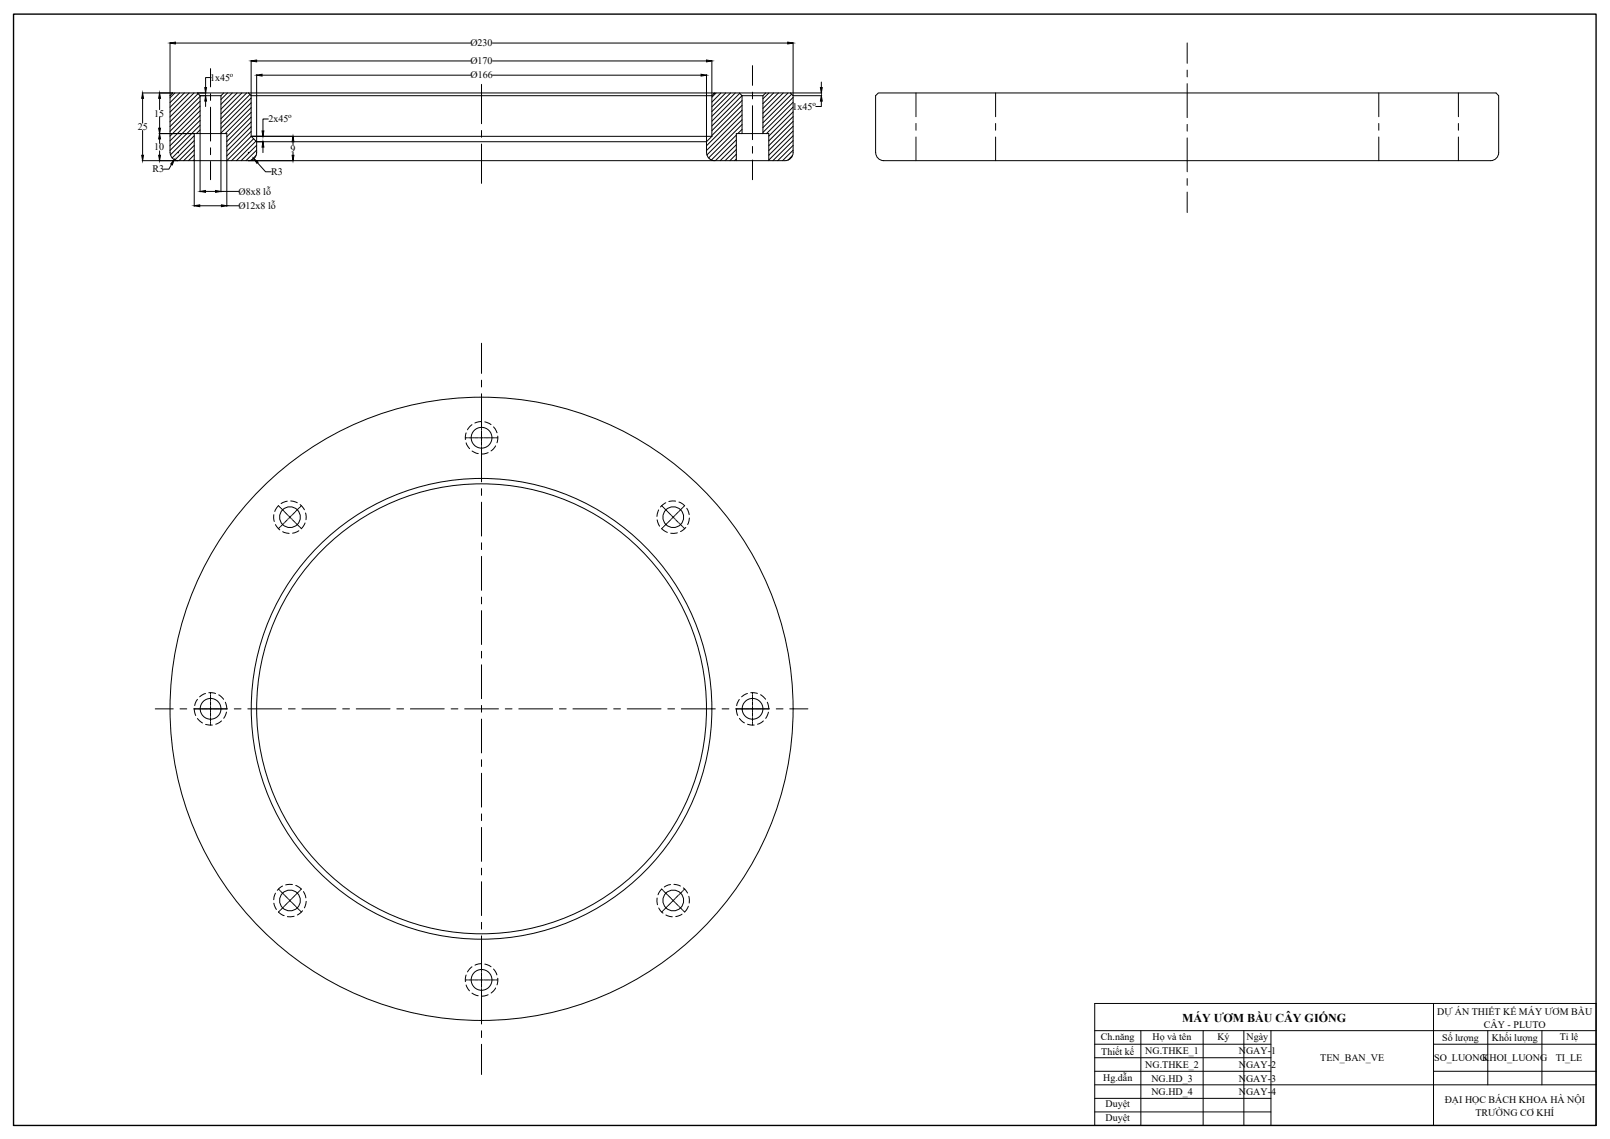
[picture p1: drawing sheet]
<svg xmlns="http://www.w3.org/2000/svg" width="594mm" height="420mm" viewBox="0 0 594 420" stroke-linecap="round" stroke-linejoin="round" font-family="sans-serif">
<!-- layer: gach vat lieu -->
<g fill="none" stroke="#000" stroke-width=".37">
<path d="M64.5 34.3l-1.8 1.8M66.3 34.3l-3.6 3.5M68 34.3l-5.3 5.3M69.8 34.3l-7.1 7.1M71.6 34.3l-8.9 8.8M73.1 34.5l-10.4 10.4M73.8 35.6l-11.1 11.1M73.8 37.3l-11.1 11.1M73.8 39.1l-11.1 11.1M83.9 34.3l-2.4 2.4M85.7 34.3l-4.2 4.2M87.5 34.3l-6 6"/>
<path d="M89.2 34.3l-7.7 7.7M91 34.3l-9.5 9.5M92.2 34.8l-10.7 10.8M92.7 36.2l-11.2 11.1M92.7 37.9l-11.2 11.2M92.7 39.7l-9.6 9.6M264.2 34.3l-1.5 1.6M266 34.3l-3.3 3.3M267.8 34.3l-5.1 5.1M269.6 34.3l-6.9 6.8M271.3 34.3l-8.6 8.6M273 34.4l-10.3 10.3"/>
<path d="M273.8 35.3l-11.1 11.2M273.8 37.1l-11.1 11.1M273.8 38.9l-11.1 11.1M283.7 34.3l-2.2 2.1M285.5 34.3l-4 3.9M287.2 34.3l-5.7 5.7M289 34.3l-7.5 7.5M290.8 34.3l-9.3 9.2M292.1 34.8l-10.6 10.5M292.7 35.9l-11.2 11.2M292.7 37.7l-11.2 11.2M292.7 39.5l-9.9 9.8"/>
<path d="M71.7 50.1l-8.2 8.2M71.7 51.9l-7.2 7.1M71.7 53.6l-5.7 5.7M71.7 55.4l-3.9 3.9M71.7 57.2l-2.1 2.1M71.7 58.9l-.4 .4M73.8 40.9l-11.1 11.1M73.8 42.6l-11.1 11.2M73.8 44.4l-11.1 11.1M73.8 46.2l-10.9 11M73.8 47.9l-1.3 1.4M92.7 41.4l-9 9.1"/>
<path d="M92.7 43.2l-9 9M92.7 45l-9 9M92.7 46.8l-9 9M92.7 48.5l-9 9M92.7 50.3l-9 9M93.6 51.2l-8.1 8.1M94.4 52.1l-7.2 7.2M94.5 57.3l-1.8 1.8M94.7 53.6l-5.7 5.7M94.7 55.4l-3.9 3.9M271.7 49.8l-9.2 9.3M271.7 51.6l-7.7 7.7"/>
<path d="M271.7 53.4l-5.9 5.9M271.7 55.2l-4.2 4.1M271.7 56.9l-2.4 2.4M271.7 58.7l-.6 .6M273.8 40.6l-13.1 13.2M273.8 42.4l-13.1 13.1M273.8 44.2l-13 13M273.8 45.9l-12.3 12.4M273.8 47.7l-1.6 1.6M292.4 57.4l-1.7 1.7M292.7 41.3l-9 8.9M292.7 43l-9 9"/>
<path d="M292.7 44.8l-9 9M292.7 46.6l-9 8.9M292.7 48.3l-9 9M292.7 50.1l-9 9M292.7 51.9l-7.5 7.4M292.7 53.6l-5.7 5.7M292.7 55.4l-3.9 3.9"/>
</g>
<!-- layer: net dam -->
<g fill="none" stroke="#000" stroke-width=".37">
<path d="M72.9 34.3h9.6M73.8 35.3l-.9-1h-9.2l-1 1v21M73.8 35.3v14M73.8 35.3h7.7M81.5 35.3v14M91.7 34.3h172l-1 1M91.7 34.3h-9.2l-1 1M91.7 34.3l1 1M92.7 35.3v15M92.7 35.3h170M262.7 35.3v15M263.7 34.3h9.1l1 1"/>
<path d="M272.8 34.3h9.7M273.8 35.3h7.7M273.8 35.3v14M281.5 35.3l1-1h9.1l1.1 1v21a2.98 2.98 0 0 1-3.1 3h-223.8a2.98 2.98 0 0 1-3-3M281.5 35.3v14M71.7 59.3v-10h12v10M92.7 50.3l2 2M92.7 50.3h170M94.7 52.3v4a2.98 2.98 0 0 1-3 3M94.7 52.3h166M260.7 52.3v4a2.98 2.98 0 0 0 3 3M262.7 50.3l-2 2"/>
<path d="M271.7 59.3v-10h12v10M323.1 56.3a2.98 2.98 0 0 0 3 3h223.9a2.98 2.98 0 0 0 3-3v-21l-1-1h-227.9l-1 1v21M403.9 370.2h185v45h-185zM529 370.2v45M403.9 380.2h185M403.9 385.2h65.1M403.9 390.2h65.1M403.9 395.2h65.1M421 380.2v35M443.9 380.2v35M459 380.2v35M469 380.2v35"/>
<path d="M529 385.2h59.9M529 395.2h59.9M549 380.2v20M569 380.2v20M403.9 400.2h185M403.9 405.2h65.1M403.9 410.2h65.1"/>
<circle cx="177.7" cy="161.5" r="3.8"/>
<circle cx="107" cy="190.8" r="3.8"/>
<circle cx="248.4" cy="190.8" r="3.8"/>
<circle cx="77.7" cy="261.5" r="3.8"/>
<circle cx="177.7" cy="261.5" r="115"/>
<circle cx="177.7" cy="261.5" r="85"/>
<circle cx="177.7" cy="261.5" r="83"/>
<circle cx="277.7" cy="261.5" r="3.8"/>
<circle cx="107" cy="332.2" r="3.8"/>
<circle cx="248.4" cy="332.2" r="3.8"/>
<circle cx="177.7" cy="361.5" r="3.8"/>
</g>
<!-- layer: duong tam -->
<g fill="none" stroke="#000" stroke-width=".37">
<path d="M438.1 15.8v7.6M77.7 25.3v6.7M77.7 34.5v2.5M77.7 39.5v12.5M177.7 31.1v14.5M277.7 24.2v7.3M277.7 34v2.5M277.7 39v12.5M338 34.3v8.8M367.4 34.3v8.8M438.1 25.9v2.5M438.1 30.9v12.5"/>
<path d="M508.8 34.3v8.8M538.1 34.3v8.8M77.7 54.5v2.6M77.7 59.6v6.7M177.7 48.1v2.5M177.7 53.1v14.5M277.7 54v2.5M277.7 59v7.3M338 45.6v2.4M338 50.5v8.8M367.4 45.6v2.4M367.4 50.5v8.8"/>
<path d="M438.1 45.9v2.5M438.1 50.9v12.5M508.8 45.6v2.4M508.8 50.5v8.8M538.1 45.6v2.4M538.1 50.5v8.8M438.1 65.9v2.5M438.1 70.9v7.5M177.7 126.6v11.2M177.7 140.3v2.4M177.7 145.2v12.9M177.7 158.4v.2"/>
<path d="M177.7 158.9v1.2M171.7 161.5h.6M172.6 161.5h.2M173.1 161.5h1.2M174.5 161.5h.3M175 161.5h1.3M176.6 161.5h.2M177 161.5h1.3M177.7 160.2v2.5M177.7 162.9v1.2M177.7 164.4v.2M177.7 164.9v12.9"/>
<path d="M178.6 161.5h.2M179.1 161.5h1.2M180.6 161.5h.2M181.1 161.5h1.2M182.5 161.5h.3M183 161.5h.7M102.7 186.5l.5 .5M103.2 194.6l-.5 .4M103.3 187.2l.2 .1M103.5 194.2l-.2 .2M103.7 187.5l.9 .9M104.6 193.2l-.9 .9"/>
<path d="M104.8 188.6l.1 .2M104.9 192.8l-.1 .2M105.1 188.9l.9 .9M106 191.8l-.9 .9M106.2 190l.1 .2M106.3 191.4l-.1 .2M106.6 190.3l.8 .9M107.4 190.3l-.8 .9M107.6 191.4l.2 .2M107.8 190l-.2 .2M107.9 191.8l.9 .9M108.8 188.9l-.9 .9"/>
<path d="M109 192.8l.2 .2M109.2 188.6l-.2 .2M109.3 193.2l.9 .9M110.2 187.5l-.9 .9M110.4 194.2l.2 .2M110.6 187.2l-.2 .1M110.8 194.6l.4 .4M111.2 186.5l-.4 .5M177.7 180.3v2.5M177.7 185.3v12.4M244.1 186.5l.5 .5M244.6 194.6l-.5 .4"/>
<path d="M244.8 187.2l.1 .1M244.9 194.2l-.1 .2M245.1 187.5l.9 .9M246 193.2l-.9 .9M246.2 188.6l.2 .2M246.4 192.8l-.2 .2M246.5 188.9l.9 .9M247.4 191.8l-.9 .9M247.6 190l.2 .2M247.8 191.4l-.2 .2M247.9 190.3l.9 .9M248.8 190.3l-.9 .9"/>
<path d="M249 191.4l.2 .2M249.2 190l-.2 .2M249.3 191.8l.9 .9M250.2 188.9l-.9 .9M250.4 192.8l.2 .2M250.6 188.6l-.2 .2M250.8 193.2l.9 .9M251.7 187.5l-.9 .9M251.8 194.2l.2 .2M252 187.2l-.2 .1M252.2 194.6l.4 .4M252.6 186.5l-.4 .5"/>
<path d="M177.7 200.2v2.5M177.7 205.2v12.6M177.7 220.3v2.5M177.7 225.3v12.4M77.7 255.5v.6M77.7 256.4v.2M77.7 256.9v1.2M77.7 258.4v.2M77.7 258.9v1.2M177.7 240.2v2.5M177.7 245.2v12.5M277.7 255.5v.6"/>
<path d="M277.7 256.4v.2M277.7 256.9v1.2M277.7 258.4v.2M277.7 258.9v1.2M57.3 261.5h6.6M66.4 261.5h2.5M71.5 261.5h12.4M77.7 260.4v.2M77.7 260.9v1.2M77.7 262.4v.2M77.7 262.8v1.3M77.7 264.4v.2"/>
<path d="M77.7 264.9v1.2M77.7 266.4v.2M77.7 266.9v.6M86.4 261.5h2.5M91.4 261.5h12.5M106.4 261.5h2.5M111.4 261.5h12.6M126.4 261.5h2.5M131.4 261.5h12.5M146.4 261.5h2.5M151.4 261.5h12.5M166.5 261.5h2.5"/>
<path d="M171.4 261.5h12.5M177.7 260.2v2.5M177.7 265.3v12.4M186.4 261.5h2.5M191.4 261.5h12.5M206.4 261.5h2.5M211.4 261.5h12.5M226.4 261.5h2.5M231.4 261.5h12.5M246.4 261.5h2.5M251.4 261.5h12.5M266.4 261.5h2.5"/>
<path d="M271.4 261.5h12.5M277.7 260.4v.2M277.7 260.9v1.2M277.7 262.4v.2M277.7 262.8v1.3M277.7 264.4v.2M277.7 264.9v1.2M277.7 266.4v.2M277.7 266.9v.6M286.4 261.5h2.5M291.4 261.5h6.7M177.7 280.2v2.5"/>
<path d="M177.7 285.2v12.5M177.7 300.2v2.5M177.7 305.2v12.6M102.7 328l.5 .4M103.2 336l-.5 .4M103.3 328.6l.2 .2M103.5 335.7l-.2 .1M103.7 328.9l.9 .9M104.6 334.6l-.9 .9M104.8 330l.1 .2M104.9 334.2l-.1 .2M105.1 330.3l.9 .9"/>
<path d="M106 333.2l-.9 .9M106.2 331.4l.1 .2M106.3 332.8l-.1 .2M106.6 331.8l.8 .9M107.4 331.8l-.8 .9M107.6 332.8l.2 .2M107.8 331.4l-.2 .2M107.9 333.2l.9 .9M108.8 330.3l-.9 .9M109 334.2l.2 .2M109.2 330l-.2 .2M109.3 334.6l.9 .9"/>
<path d="M110.2 328.9l-.9 .9M110.4 335.7l.2 .1M110.6 328.6l-.2 .2M110.8 336l.4 .4M111.2 328l-.4 .4M177.7 320.3v2.4M177.7 325.2v12.5M244.1 328l.5 .4M244.6 336l-.5 .4M244.8 328.6l.1 .2M244.9 335.7l-.1 .1M245.1 328.9l.9 .9"/>
<path d="M246 334.6l-.9 .9M246.2 330l.2 .2M246.4 334.2l-.2 .2M246.5 330.3l.9 .9M247.4 333.2l-.9 .9M247.6 331.4l.2 .2M247.8 332.8l-.2 .2M247.9 331.8l.9 .9M248.8 331.8l-.9 .9M249 332.8l.2 .2M249.2 331.4l-.2 .2M249.3 333.2l.9 .9"/>
<path d="M250.2 330.3l-.9 .9M250.4 334.2l.2 .2M250.6 330l-.2 .2M250.8 334.6l.9 .9M251.7 328.9l-.9 .9M251.8 335.7l.2 .1M252 328.6l-.2 .2M252.2 336l.4 .4M252.6 328l-.4 .4M177.7 340.2v2.5M177.7 345.2v12.9M177.7 358.4v.2"/>
<path d="M177.7 358.9v1.2M171.7 361.5h.6M172.6 361.5h.2M173.1 361.5h1.2M174.5 361.5h.3M175 361.5h1.3M176.6 361.5h.2M177 361.5h1.3M177.7 360.3v2.5M177.7 362.9v1.2M177.7 364.4v.2M177.7 364.9v12.8"/>
<path d="M178.6 361.5h.2M179.1 361.5h1.2M180.6 361.5h.2M181.1 361.5h1.2M182.5 361.5h.3M183 361.5h.7M177.7 380.2v2.5M177.7 385.2v11.2"/>
</g>
<!-- layer: net dut -->
<g fill="none" stroke="#000" stroke-width=".37">
<path d="M172 159.7l-.3 2.4M174.2 156.7l-1.7 1.8M177.7 155.5l-2.5 .5M178.9 155.6l2.3 1M182.1 157.5l1.3 2.1M172 163.4l1.3 2.1M174.2 166.4l2.3 .9M180.1 167l-2.4 .5M182.9 164.5l-1.7 1.8M183.6 160.9l-.2 2.4M101 189.9l.2 2.5M101.6 193.5l1.7 2"/>
<path d="M102.7 186.6l-1.3 2.1M104.3 196.1l2.4 .7M106 184.9l-2.3 .9M107.3 184.8l2.4 .7M110.3 195.8l-2.4 .9M110.7 186.1l1.6 1.9M112.6 192.9l-1.4 2.1M112.7 189.2l.2 2.5M242.5 191.8l.9 2.3M243 188.1l-.6 2.4M244.1 195l2.2 1.4M245.7 185.5l-2 1.5"/>
<path d="M249.3 184.9l-2.5 .1M249.9 196.6l-2.4 .1M250.5 185.2l2.1 1.3M253.1 194.6l-2 1.5M253.4 187.5l.9 2.3M254.4 191.1l-.7 2.4M72.9 258l-1.1 2.3M75.8 255.8l-2.1 1.2M77 255.5l2.5 .3M80.7 256.3l1.8 1.7M83.1 259l.6 2.5M272.8 258l-1 2.3"/>
<path d="M275.8 255.8l-2.2 1.2M277 255.5l2.5 .3M280.6 256.3l1.9 1.6M283.1 259l.6 2.5M71.7 261.5l.5 2.4M72.9 265l1.8 1.7M75.9 267.2l2.5 .3M81.7 265.9l-2.1 1.3M83.6 262.7l-1.1 2.3M271.7 261.5l.5 2.4M272.8 265l1.9 1.7M275.8 267.2l2.5 .3"/>
<path d="M281.7 265.9l-2.2 1.3M283.5 262.7l-1 2.3M101 333.2l1 2.3M101.6 329.5l-.6 2.4M102.7 336.5l2.2 1.3M104.3 326.9l-2 1.5M107.9 326.3l-2.5 .1M108.5 338l-2.5 .1M109.1 326.6l2.1 1.4M111.6 336l-1.9 1.5M112 328.9l.9 2.3M113 332.5l-.7 2.4"/>
<path d="M242.5 331.3l.1 2.5M243.1 334.9l1.5 1.9M244.1 328l-1.3 2.1M245.7 337.5l2.4 .7M247.4 326.3l-2.3 .9M248.7 326.2l2.4 .7M251.7 337.2l-2.4 .9M252.1 327.5l1.6 1.9M254 334.3l-1.4 2.1M254.2 330.6l.1 2.5M172 359.7l-.3 2.4M174.2 356.7l-1.7 1.8"/>
<path d="M177.7 355.5l-2.4 .5M178.9 355.6l2.3 1M182.1 357.5l1.2 2.1M172 363.3l1.2 2.2M174.2 366.4l2.2 .9M180.1 366.9l-2.4 .6M182.9 364.4l-1.7 1.9M183.6 360.8l-.2 2.5"/>
</g>
<!-- layer: LIENDAM -->
<path d="M5 5.2h583.9v410h-583.9z" fill="none" stroke="#000" stroke-width=".51"/>
<!-- layer: kich thuoc -->
<g fill="none" stroke="#000" stroke-width=".37">
<path d="M62.7 15.7v19.5M64.7 15.9h108.9M181.7 15.9h109M292.7 15.7v19.5M52.5 34.3h11.2M52.6 36.3v9.1M58.9 36.3v4.1M72.9 34.3h3.2M73.9 35.3h2.2M75.9 37.3v2M77.9 28.6h-2v3.7M92.7 22.3v12.9"/>
<path d="M94.7 27.5v24.7M94.7 22.5h78.9M96.7 27.7h76.9M181.7 27.7h77M181.7 22.5h79M260.7 27.5v24.7M262.7 22.3v12.9M291.7 34.3h11.5M292.7 35.3h10.5M303.1 37.3v2h-2.1M303.1 30.3v2M52.5 59.3h13.2"/>
<path d="M52.6 48.1v9.2M58.7 49.3h12.9M58.9 43.1v4.2M58.9 51.3v1.6M58.9 55.7v1.6M65.7 56.3h.1M65.7 56.2v.2M71.7 59.4v16.7M73.8 49.4v21.4M81.5 49.4v21.4M83.7 59.4v16.7M91.6 56.3h.2"/>
<path d="M91.7 56.2v.2M91.7 59.3h16.6M92.8 50.3h15.5M94.7 52.3h2.5M97 54.3v2M99 43.9h-2v4.4M108.1 52.3v1.1M108.1 56.1v1.2M63.3 60.7l-1 1.7h-2M73.7 75.9h8M75.8 70.6h3.7M81.5 70.6h6.6"/>
<path d="M83.7 75.9h4.3M95 60l3 3.4h2"/>
</g>
<g fill="#000" stroke="#000" stroke-width=".37">
<path d="M62.7 15.9l2-.4v.7zM290.7 15.5l2 .4-2 .3zM52.6 34.3l.4 2h-.7zM58.9 34.3l.3 2h-.7zM75.9 35.3l.3 2h-.6zM75.6 32.3h.6l-.3 2zM92.7 22.5l2-.4v.7zM94.7 27.7l2-.3v.7zM258.7 27.4l2 .3-2 .4zM260.7 22.1l2 .4-2 .3zM302.7 32.3h.7l-.3 2zM303.1 35.3l.3 2h-.7z"/>
<path d="M52.3 57.3h.7l-.4 2zM58.5 47.3h.7l-.3 2zM58.9 49.3l.3 2h-.7zM58.5 57.3h.7l-.3 2zM93.7 58.5l1.5 1.3-.4 .4zM97 52.3l.4 2h-.7zM96.7 48.3h.7l-.4 2zM108.1 50.3l.4 2h-.7zM107.8 57.3h.7l-.4 2zM64.3 58.9l-.7 1.9-.6-.3zM71.7 75.9l2-.3v.6zM73.8 70.6l2-.3v.7z"/>
<path d="M79.5 70.3l2 .3-2 .4zM81.7 75.6l2 .3-2 .3z"/>
</g>
<text font-size="4.4" x="436.2" y="377.1">MÁY ƯƠM BẦU CÂY GIỐNG</text>
<g font-size="3.7">
<text x="173.6" y="17.1">Ø230</text>
<text x="173.6" y="23.7">Ø170</text>
<text x="77.6" y="29.8">1x45</text>
<text x="173.6" y="28.9">Ø166</text>
<text x="292.5" y="40.5">1x45</text>
<text x="56.9" y="43">15</text>
<text x="99" y="45.1">2x45</text>
<text x="50.9" y="48">25</text>
<text x="56.9" y="55.5">10</text>
<text x="107.2" y="56">9</text>
<text x="56.3" y="63.6">R3</text>
<text x="100" y="64.6">R3</text>
<text x="88" y="71.8">Ø8x8 lỗ</text>
<text x="88" y="77.1">Ø12x8 lỗ</text>
<text x="530.4" y="374.4">DỰ ÁN THIẾT KẾ MÁY ƯƠM BẦU</text>
<text x="406.2" y="383.6">Ch.năng</text>
<text x="425.3" y="383.6">Họ và tên</text>
<text x="449.2" y="383.5">Ký</text>
<text x="460" y="383.5">Ngày</text>
<text x="532.1" y="383.9">Số lượng</text>
<text x="547.6" y="379.3">CÂY - PLUTO</text>
<text x="550.5" y="383.9">Khối lượng</text>
<text x="575.5" y="383.7">Tỉ lệ</text>
<text x="406.4" y="389.3">Thiết kế</text>
<text x="422.6" y="388.9">NG.THKE_1</text>
<text x="457.1" y="388.9">NGAY-1</text>
<text x="422.6" y="393.9">NG.THKE_2</text>
<text x="457.1" y="393.9">NGAY-2</text>
<text x="487.2" y="391.4">TEN_BAN_VE</text>
<text x="529.2" y="391.4">SO_LUONG</text>
<text x="546.9" y="391.4">KHOI_LUONG</text>
<text x="574" y="391.4">TI_LE</text>
<text x="407.1" y="398.9">Hg.dẫn</text>
<text x="424.9" y="398.9">NG.HD_3</text>
<text x="457.1" y="398.9">NGAY-3</text>
<text x="424.9" y="403.9">NG.HD_4</text>
<text x="457.1" y="403.9">NGAY-4</text>
<text x="533.1" y="406.8">ĐẠI HỌC BÁCH KHOA HÀ NỘI</text>
<text x="407.9" y="408.5">Duyệt</text>
<text x="407.9" y="413.5">Duyệt</text>
<text x="544.4" y="411.7">TRƯỜNG CƠ KHÍ</text>
</g>
<g font-size="2.6">
<text x="84.8" y="28.3">o</text>
<text x="299.8" y="39">o</text>
<text x="106.3" y="43.6">o</text>
</g>
</svg>
